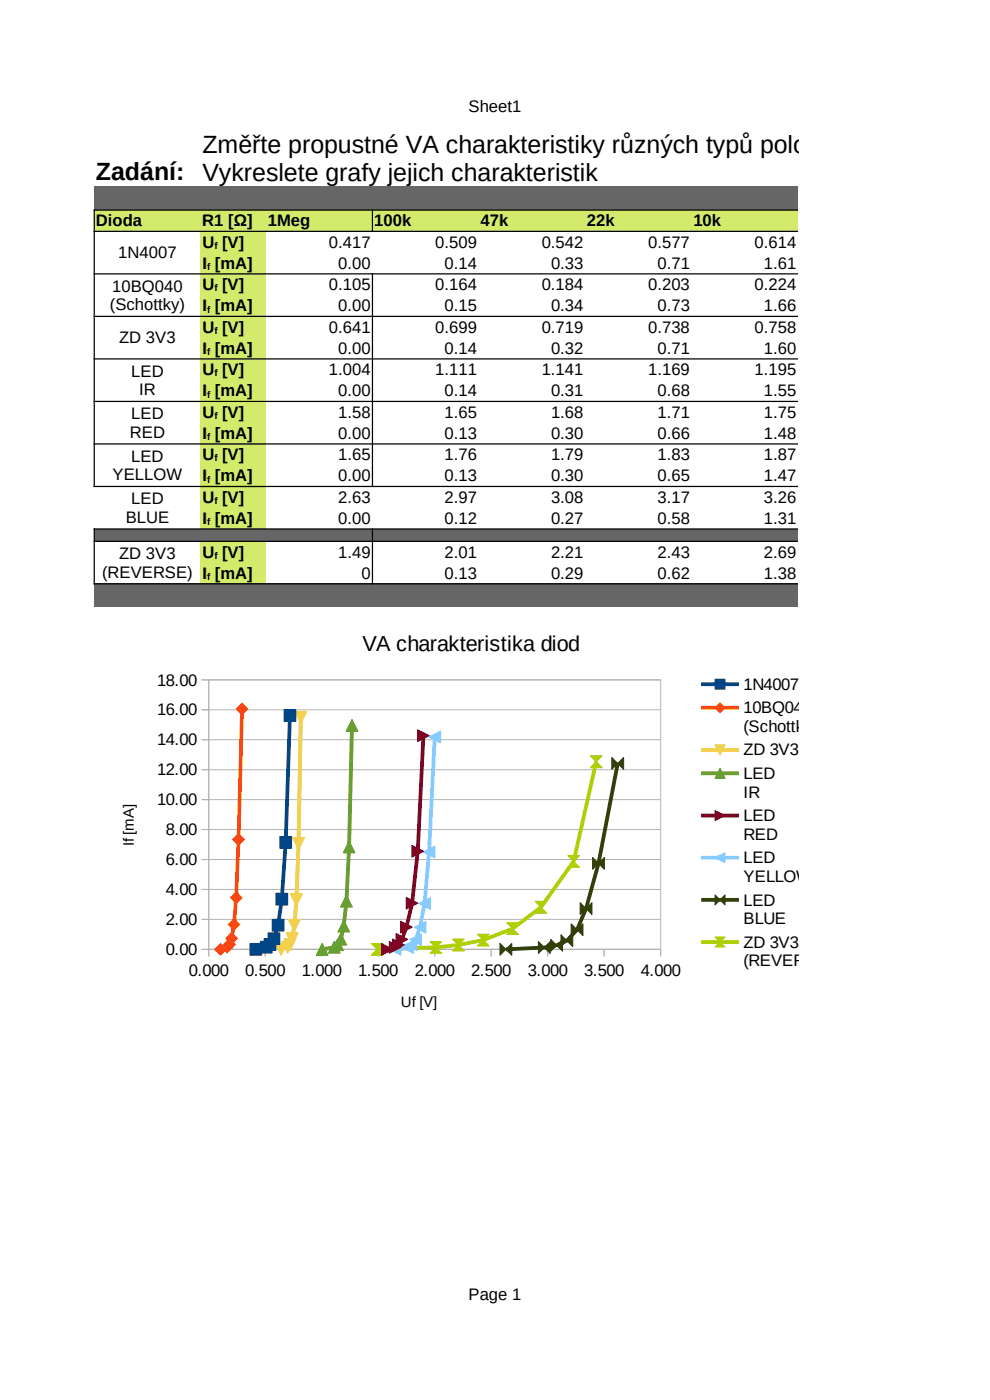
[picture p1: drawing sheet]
<svg xmlns="http://www.w3.org/2000/svg" width="210mm" height="297mm" viewBox="0 0 210 297" stroke-linecap="round" stroke-linejoin="round" font-family="sans-serif">
<path d="M20 39.6h149.3v5h-149.3z" fill-rule="evenodd" fill="#666"/>
<g fill="#d4ea6b">
<path d="M20 44.5h149.3v4.6h-149.3z" fill-rule="evenodd"/>
<path d="M42.5 49.1h13.9v63.1h-13.9z" fill-rule="evenodd"/>
</g>
<path d="M20 112.2h149.3v2.6h-149.3z" fill-rule="evenodd" fill="#666"/>
<path d="M42.5 114.8h13.9v9h-13.9z" fill-rule="evenodd" fill="#d4ea6b"/>
<path d="M20 123.8h149.3v5h-149.3z" fill-rule="evenodd" fill="#666"/>
<g fill="none" stroke="#000" stroke-width=".26">
<path d="M19.9 44.6h149.4M19.9 49.1h149.4M19.9 58.1h149.4M20 44.4v58.9M79 44.4v4.8M79 58v45.3M19.9 67.1h149.4M19.9 76.1h149.4M19.9 85.2h149.4M19.9 94.2h149.4M19.9 103.2h149.4M19.9 112.2h149.4"/>
<path d="M19.9 114.8h149.4M20 112.1v11.9M79 112.1v11.9M19.9 123.9h149.4"/>
</g>
<path d="M20 129.5h149.4v90h-149.4z" fill-rule="evenodd" fill="#fff"/>
<g fill="none" stroke="#b3b3b3" stroke-width=".21">
<path d="M42.8 156.9h97.4M42.8 150.6h97.4M42.8 144.2h97.4M44.3 144.2h95.9v57.2h-95.9zM44.3 144.2v58.7M42.8 176h97.4M42.8 169.6h97.4M42.8 163.3h97.4M42.8 195h97.4M42.8 188.7h97.4M42.8 182.3h97.4M42.8 201.4h97.4v1.5"/>
<path d="M56.3 201.4v1.5M68.3 201.4v1.5M80.2 201.4v1.5M92.2 201.4v1.5M104.2 201.4v1.5M116.2 201.4v1.5M128.2 201.4v1.5"/>
</g>
<path d="M126.5 161.6l-4.8 21.2-7 9.7-6 4.5-6.2 2.4-5.3 1.1-4.8 .5-12.4 .4" fill="none" stroke="#aecf00" stroke-width=".8" stroke-linecap="butt"/>
<path d="M78.7 200.2h2.5l-2.5 2.5h2.5z" fill-rule="evenodd" fill="#aecf00"/>
<path d="M78.7 200.2h2.5l-2.5 2.5h2.5z" fill="none" stroke="#aecf00" stroke-width=".21"/>
<path d="M91.2 199.7h2.5l-2.5 2.5h2.5z" fill-rule="evenodd" fill="#aecf00"/>
<path d="M91.2 199.7h2.5l-2.5 2.5h2.5z" fill="none" stroke="#aecf00" stroke-width=".21"/>
<path d="M96 199.2h2.5l-2.5 2.5h2.5z" fill-rule="evenodd" fill="#aecf00"/>
<path d="M96 199.2h2.5l-2.5 2.5h2.5z" fill="none" stroke="#aecf00" stroke-width=".21"/>
<path d="M101.3 198.2h2.5l-2.5 2.5h2.5z" fill-rule="evenodd" fill="#aecf00"/>
<path d="M101.3 198.2h2.5l-2.5 2.5h2.5z" fill="none" stroke="#aecf00" stroke-width=".21"/>
<path d="M107.5 195.8h2.5l-2.5 2.5h2.5z" fill-rule="evenodd" fill="#aecf00"/>
<path d="M107.5 195.8h2.5l-2.5 2.5h2.5z" fill="none" stroke="#aecf00" stroke-width=".21"/>
<path d="M113.5 191.2h2.5l-2.5 2.5h2.5z" fill-rule="evenodd" fill="#aecf00"/>
<path d="M113.5 191.2h2.5l-2.5 2.5h2.5z" fill="none" stroke="#aecf00" stroke-width=".21"/>
<path d="M120.4 181.5h2.5l-2.5 2.5h2.5z" fill-rule="evenodd" fill="#aecf00"/>
<path d="M120.4 181.5h2.5l-2.5 2.5h2.5z" fill="none" stroke="#aecf00" stroke-width=".21"/>
<path d="M125.2 160.4h2.5l-2.5 2.5h2.5z" fill-rule="evenodd" fill="#aecf00"/>
<path d="M125.2 160.4h2.5l-2.5 2.5h2.5z" fill="none" stroke="#aecf00" stroke-width=".21"/>
<path d="M131 162l-4 21.2-2.7 9.6-1.9 4.4-2.2 2.4-2.1 .9-2.6 .5-8.2 .4" fill="none" stroke="#314004" stroke-width=".8" stroke-linecap="butt"/>
<path d="M106.1 200.2v2.5l2.5-2.5v2.5z" fill-rule="evenodd" fill="#314004"/>
<path d="M106.1 200.2v2.5l2.5-2.5v2.5z" fill="none" stroke="#314004" stroke-width=".21"/>
<path d="M114.2 199.8v2.5l2.5-2.5v2.5z" fill-rule="evenodd" fill="#314004"/>
<path d="M114.2 199.8v2.5l2.5-2.5v2.5z" fill="none" stroke="#314004" stroke-width=".21"/>
<path d="M116.8 199.3v2.5l2.5-2.5v2.5z" fill-rule="evenodd" fill="#314004"/>
<path d="M116.8 199.3v2.5l2.5-2.5v2.5z" fill="none" stroke="#314004" stroke-width=".21"/>
<path d="M119 198.3v2.5l2.5-2.5v2.5z" fill-rule="evenodd" fill="#314004"/>
<path d="M119 198.3v2.5l2.5-2.5v2.5z" fill="none" stroke="#314004" stroke-width=".21"/>
<path d="M121.2 196v2.5l2.5-2.5v2.5z" fill-rule="evenodd" fill="#314004"/>
<path d="M121.2 196v2.5l2.5-2.5v2.5z" fill="none" stroke="#314004" stroke-width=".21"/>
<path d="M123.1 191.5v2.5l2.5-2.5v2.5z" fill-rule="evenodd" fill="#314004"/>
<path d="M123.1 191.5v2.5l2.5-2.5v2.5z" fill="none" stroke="#314004" stroke-width=".21"/>
<path d="M125.7 181.9v2.5l2.5-2.5v2.5z" fill-rule="evenodd" fill="#314004"/>
<path d="M125.7 181.9v2.5l2.5-2.5v2.5z" fill="none" stroke="#314004" stroke-width=".21"/>
<path d="M129.8 160.7v2.5l2.5-2.5v2.5z" fill-rule="evenodd" fill="#314004"/>
<path d="M129.8 160.7v2.5l2.5-2.5v2.5z" fill="none" stroke="#314004" stroke-width=".21"/>
<path d="M92.2 156.3l-1.2 24.5-.9 10.9-1 5-1 2.6-.9 1.1-.7 .6-2.7 .4" fill="none" stroke="#83caff" stroke-width=".8" stroke-linecap="butt"/>
<path d="M82.6 201.4l2.5-1.2v2.5z" fill="#83caff"/>
<path d="M82.6 201.4l2.5-1.2v2.5z" fill="none" stroke="#83caff" stroke-width=".21"/>
<path d="M85.2 201l2.5-1.3v2.5z" fill="#83caff"/>
<path d="M85.2 201l2.5-1.3v2.5z" fill="none" stroke="#83caff" stroke-width=".21"/>
<path d="M85.9 200.4l2.5-1.2v2.5z" fill="#83caff"/>
<path d="M85.9 200.4l2.5-1.2v2.5z" fill="none" stroke="#83caff" stroke-width=".21"/>
<path d="M86.9 199.3l2.5-1.2v2.5z" fill="#83caff"/>
<path d="M86.9 199.3l2.5-1.2v2.5z" fill="none" stroke="#83caff" stroke-width=".21"/>
<path d="M87.9 196.7l2.4-1.2v2.5z" fill="#83caff"/>
<path d="M87.9 196.7l2.4-1.2v2.5z" fill="none" stroke="#83caff" stroke-width=".21"/>
<path d="M88.8 191.7l2.5-1.3v2.5z" fill="#83caff"/>
<path d="M88.8 191.7l2.5-1.3v2.5z" fill="none" stroke="#83caff" stroke-width=".21"/>
<path d="M89.8 180.8l2.5-1.3v2.5z" fill="#83caff"/>
<path d="M89.8 180.8l2.5-1.3v2.5z" fill="none" stroke="#83caff" stroke-width=".21"/>
<path d="M91 156.3l2.5-1.2v2.5z" fill="#83caff"/>
<path d="M91 156.3l2.5-1.2v2.5z" fill="none" stroke="#83caff" stroke-width=".21"/>
<path d="M89.8 156.1l-1.2 24.5-1.2 11-1.2 5.1-.9 2.6-.8 1.1-.7 .6-1.7 .4" fill="none" stroke="#7e0021" stroke-width=".8" stroke-linecap="butt"/>
<path d="M80.9 200.2l2.5 1.2-2.5 1.3z" fill="#7e0021"/>
<path d="M80.9 200.2l2.5 1.2-2.5 1.3z" fill="none" stroke="#7e0021" stroke-width=".21"/>
<path d="M82.6 199.7l2.5 1.3-2.5 1.2z" fill="#7e0021"/>
<path d="M82.6 199.7l2.5 1.3-2.5 1.2z" fill="none" stroke="#7e0021" stroke-width=".21"/>
<path d="M83.3 199.2l2.5 1.2-2.5 1.3z" fill="#7e0021"/>
<path d="M83.3 199.2l2.5 1.2-2.5 1.3z" fill="none" stroke="#7e0021" stroke-width=".21"/>
<path d="M84 198.1l2.5 1.2-2.5 1.3z" fill="#7e0021"/>
<path d="M84 198.1l2.5 1.2-2.5 1.3z" fill="none" stroke="#7e0021" stroke-width=".21"/>
<path d="M85 195.4l2.5 1.3-2.5 1.2z" fill="#7e0021"/>
<path d="M85 195.4l2.5 1.3-2.5 1.2z" fill="none" stroke="#7e0021" stroke-width=".21"/>
<path d="M86.2 190.4l2.5 1.2-2.5 1.3z" fill="#7e0021"/>
<path d="M86.2 190.4l2.5 1.2-2.5 1.3z" fill="none" stroke="#7e0021" stroke-width=".21"/>
<path d="M87.4 179.3l2.5 1.3-2.5 1.2z" fill="#7e0021"/>
<path d="M87.4 179.3l2.5 1.3-2.5 1.2z" fill="none" stroke="#7e0021" stroke-width=".21"/>
<path d="M88.6 154.8l2.5 1.3-2.5 1.2z" fill="#7e0021"/>
<path d="M88.6 154.8l2.5 1.3-2.5 1.2z" fill="none" stroke="#7e0021" stroke-width=".21"/>
<path d="M74.7 153.9l-.6 25.8-.6 11.5-.6 5.3-.6 2.7-.7 1.2-.7 .6-2.6 .4" fill="none" stroke="#579d1c" stroke-width=".8" stroke-linecap="butt"/>
<path d="M68.3 200.2l1.3 2.5h-2.5z" fill="#579d1c"/>
<path d="M68.3 200.2l1.3 2.5h-2.5z" fill="none" stroke="#579d1c" stroke-width=".21"/>
<path d="M70.9 199.7l1.3 2.5h-2.5z" fill="#579d1c"/>
<path d="M70.9 199.7l1.3 2.5h-2.5z" fill="none" stroke="#579d1c" stroke-width=".21"/>
<path d="M71.6 199.2l1.3 2.5h-2.5z" fill="#579d1c"/>
<path d="M71.6 199.2l1.3 2.5h-2.5z" fill="none" stroke="#579d1c" stroke-width=".21"/>
<path d="M72.3 198l1.2 2.5h-2.4z" fill="#579d1c"/>
<path d="M72.3 198l1.2 2.5h-2.4z" fill="none" stroke="#579d1c" stroke-width=".21"/>
<path d="M72.9 195.2l1.3 2.5h-2.5z" fill="#579d1c"/>
<path d="M72.9 195.2l1.3 2.5h-2.5z" fill="none" stroke="#579d1c" stroke-width=".21"/>
<path d="M73.5 189.9l1.2 2.5h-2.5z" fill="#579d1c"/>
<path d="M73.5 189.9l1.2 2.5h-2.5z" fill="none" stroke="#579d1c" stroke-width=".21"/>
<path d="M74.1 178.4l1.2 2.5h-2.5z" fill="#579d1c"/>
<path d="M74.1 178.4l1.2 2.5h-2.5z" fill="none" stroke="#579d1c" stroke-width=".21"/>
<path d="M74.7 152.6l1.2 2.5h-2.5z" fill="#579d1c"/>
<path d="M74.7 152.6l1.2 2.5h-2.5z" fill="none" stroke="#579d1c" stroke-width=".21"/>
<path d="M63.8 152.2l-.5 26.7-.4 12-.5 5.4-.4 2.8-.5 1.3-.5 .6-1.4 .4" fill="none" stroke="#ffd320" stroke-width=".8" stroke-linecap="butt"/>
<path d="M58.4 200.2h2.5l-1.3 2.5z" fill="#ffd320"/>
<path d="M58.4 200.2h2.5l-1.3 2.5z" fill="none" stroke="#ffd320" stroke-width=".21"/>
<path d="M59.8 199.7h2.5l-1.3 2.5z" fill="#ffd320"/>
<path d="M59.8 199.7h2.5l-1.3 2.5z" fill="none" stroke="#ffd320" stroke-width=".21"/>
<path d="M60.3 199.1h2.5l-1.3 2.5z" fill="#ffd320"/>
<path d="M60.3 199.1h2.5l-1.3 2.5z" fill="none" stroke="#ffd320" stroke-width=".21"/>
<path d="M60.7 197.9h2.5l-1.2 2.5z" fill="#ffd320"/>
<path d="M60.7 197.9h2.5l-1.2 2.5z" fill="none" stroke="#ffd320" stroke-width=".21"/>
<path d="M61.2 195.1h2.5l-1.3 2.5z" fill="#ffd320"/>
<path d="M61.2 195.1h2.5l-1.3 2.5z" fill="none" stroke="#ffd320" stroke-width=".21"/>
<path d="M61.6 189.6h2.5l-1.2 2.5z" fill="#ffd320"/>
<path d="M61.6 189.6h2.5l-1.2 2.5z" fill="none" stroke="#ffd320" stroke-width=".21"/>
<path d="M62.1 177.7h2.5l-1.3 2.5z" fill="#ffd320"/>
<path d="M62.1 177.7h2.5l-1.3 2.5z" fill="none" stroke="#ffd320" stroke-width=".21"/>
<path d="M62.6 150.9h2.5l-1.3 2.5z" fill="#ffd320"/>
<path d="M62.6 150.9h2.5l-1.3 2.5z" fill="none" stroke="#ffd320" stroke-width=".21"/>
<path d="M51.3 150.4l-.7 27.7-.5 12.3-.5 5.7-.5 3-.4 1.2-.5 .6-1.4 .5" fill="none" stroke="#ff420e" stroke-width=".8" stroke-linecap="butt"/>
<path d="M46.8 200.2l1.2 1.2-1.2 1.3-1.3-1.3z" fill-rule="evenodd" fill="#ff420e"/>
<path d="M46.8 200.2l1.2 1.2-1.2 1.3-1.3-1.3z" fill="none" stroke="#ff420e" stroke-width=".21"/>
<path d="M48.2 199.7l1.3 1.2-1.3 1.3-1.2-1.3z" fill-rule="evenodd" fill="#ff420e"/>
<path d="M48.2 199.7l1.3 1.2-1.3 1.3-1.2-1.3z" fill="none" stroke="#ff420e" stroke-width=".21"/>
<path d="M48.7 199.1l1.2 1.2-1.2 1.3-1.3-1.3z" fill-rule="evenodd" fill="#ff420e"/>
<path d="M48.7 199.1l1.2 1.2-1.2 1.3-1.3-1.3z" fill="none" stroke="#ff420e" stroke-width=".21"/>
<path d="M47.9 199.1l1.2-1.3 1.3 1.3-1.3 1.2z" fill-rule="evenodd" fill="#ff420e"/>
<path d="M47.9 199.1l1.2-1.3 1.3 1.3-1.3 1.2z" fill="none" stroke="#ff420e" stroke-width=".21"/>
<path d="M49.6 194.9l1.3 1.2-1.3 1.3-1.2-1.3z" fill-rule="evenodd" fill="#ff420e"/>
<path d="M49.6 194.9l1.3 1.2-1.3 1.3-1.2-1.3z" fill="none" stroke="#ff420e" stroke-width=".21"/>
<path d="M48.8 190.4l1.3-1.2 1.2 1.2-1.2 1.3z" fill-rule="evenodd" fill="#ff420e"/>
<path d="M48.8 190.4l1.3-1.2 1.2 1.2-1.2 1.3z" fill="none" stroke="#ff420e" stroke-width=".21"/>
<path d="M50.6 176.8l1.2 1.3-1.2 1.2-1.2-1.2z" fill-rule="evenodd" fill="#ff420e"/>
<path d="M50.6 176.8l1.2 1.3-1.2 1.2-1.2-1.2z" fill="none" stroke="#ff420e" stroke-width=".21"/>
<path d="M51.3 149.2l1.3 1.2-1.3 1.3-1.2-1.3z" fill-rule="evenodd" fill="#ff420e"/>
<path d="M51.3 149.2l1.3 1.2-1.3 1.3-1.2-1.3z" fill="none" stroke="#ff420e" stroke-width=".21"/>
<path d="M61.5 151.8l-.9 26.9-.8 12.1-.8 5.5-.9 2.8-.8 1.3-.8 .6-2.2 .4" fill="none" stroke="#004586" stroke-width=".8" stroke-linecap="butt"/>
<path d="M53 200.2h2.5v2.5h-2.5z" fill-rule="evenodd" fill="#004586"/>
<path d="M53 200.2h2.5v2.5h-2.5z" fill="none" stroke="#004586" stroke-width=".21"/>
<path d="M55.2 199.7h2.5v2.5h-2.5z" fill-rule="evenodd" fill="#004586"/>
<path d="M55.2 199.7h2.5v2.5h-2.5z" fill="none" stroke="#004586" stroke-width=".21"/>
<path d="M56 199.1h2.5v2.5h-2.5z" fill-rule="evenodd" fill="#004586"/>
<path d="M56 199.1h2.5v2.5h-2.5z" fill="none" stroke="#004586" stroke-width=".21"/>
<path d="M56.9 197.9h2.5v2.5h-2.5z" fill-rule="evenodd" fill="#004586"/>
<path d="M56.9 197.9h2.5v2.5h-2.5z" fill="none" stroke="#004586" stroke-width=".21"/>
<path d="M57.7 195h2.5v2.5h-2.5z" fill-rule="evenodd" fill="#004586"/>
<path d="M57.7 195h2.5v2.5h-2.5z" fill="none" stroke="#004586" stroke-width=".21"/>
<path d="M58.5 189.5h2.5v2.5h-2.5z" fill-rule="evenodd" fill="#004586"/>
<path d="M58.5 189.5h2.5v2.5h-2.5z" fill="none" stroke="#004586" stroke-width=".21"/>
<path d="M59.3 177.5h2.6v2.5h-2.6z" fill-rule="evenodd" fill="#004586"/>
<path d="M59.3 177.5h2.6v2.5h-2.6z" fill="none" stroke="#004586" stroke-width=".21"/>
<path d="M60.3 150.5h2.5v2.5h-2.5z" fill-rule="evenodd" fill="#004586"/>
<path d="M60.3 150.5h2.5v2.5h-2.5z" fill="none" stroke="#004586" stroke-width=".21"/>
<path d="M148.8 145.2h8" fill="none" stroke="#004586" stroke-width=".8" stroke-linecap="butt"/>
<path d="M151.7 144.1h2.1v2.1h-2.1z" fill-rule="evenodd" fill="#004586"/>
<path d="M151.7 144.1h2.1v2.1h-2.1z" fill="none" stroke="#004586" stroke-width=".21"/>
<path d="M148.8 150.1h8" fill="none" stroke="#ff420e" stroke-width=".8" stroke-linecap="butt"/>
<path d="M151.7 150.1l1-1 1.1 1-1.1 1.1z" fill-rule="evenodd" fill="#ff420e"/>
<path d="M151.7 150.1l1-1 1.1 1-1.1 1.1z" fill="none" stroke="#ff420e" stroke-width=".21"/>
<path d="M148.8 159.1h8" fill="none" stroke="#ffd320" stroke-width=".8" stroke-linecap="butt"/>
<path d="M151.7 158h2.1l-1.1 2.1z" fill="#ffd320"/>
<path d="M151.7 158h2.1l-1.1 2.1z" fill="none" stroke="#ffd320" stroke-width=".21"/>
<path d="M148.8 164.1h8" fill="none" stroke="#579d1c" stroke-width=".8" stroke-linecap="butt"/>
<path d="M152.7 163l1.1 2.1h-2.1z" fill="#579d1c"/>
<path d="M152.7 163l1.1 2.1h-2.1z" fill="none" stroke="#579d1c" stroke-width=".21"/>
<path d="M148.8 173h8" fill="none" stroke="#7e0021" stroke-width=".8" stroke-linecap="butt"/>
<path d="M151.7 172l2.1 1-2.1 1.1z" fill="#7e0021"/>
<path d="M151.7 172l2.1 1-2.1 1.1z" fill="none" stroke="#7e0021" stroke-width=".21"/>
<path d="M148.8 182h8" fill="none" stroke="#83caff" stroke-width=".8" stroke-linecap="butt"/>
<path d="M151.7 182l2.1-1.1v2.1z" fill="#83caff"/>
<path d="M151.7 182l2.1-1.1v2.1z" fill="none" stroke="#83caff" stroke-width=".21"/>
<path d="M148.8 190.9h8" fill="none" stroke="#314004" stroke-width=".8" stroke-linecap="butt"/>
<path d="M151.7 189.9v2.1l2.1-2.1v2.1z" fill-rule="evenodd" fill="#314004"/>
<path d="M151.7 189.9v2.1l2.1-2.1v2.1z" fill="none" stroke="#314004" stroke-width=".21"/>
<path d="M148.8 199.9h8" fill="none" stroke="#aecf00" stroke-width=".8" stroke-linecap="butt"/>
<path d="M151.7 198.8h2.1l-2.1 2.1h2.1z" fill-rule="evenodd" fill="#aecf00"/>
<path d="M151.7 198.8h2.1l-2.1 2.1h2.1z" fill="none" stroke="#aecf00" stroke-width=".21"/>
<g font-size="5.3">
<text x="42.9" y="32.4">Změřte propustné VA charakteristiky různých typů polovodičových diod</text>
<text x="20.3" y="38.1">Zadání:</text>
<text x="42.9" y="38.3">Vykreslete grafy jejich charakteristik</text>
</g>
<text font-size="4.6" x="76.9" y="138">VA charakteristika diod</text>
<g font-size="3.5">
<text x="99.4" y="23.7">Sheet1</text>
<text x="20.3" y="48">Dioda</text>
<text x="42.9" y="48">R1 [Ω]</text>
<text x="42.9" y="52.5">U [V]</text>
<text x="56.8" y="48">1Meg</text>
<text x="69.8" y="52.5">0.417</text>
<text x="79.4" y="48">100k</text>
<text x="92.3" y="52.5">0.509</text>
<text x="101.9" y="48">47k</text>
<text x="114.9" y="52.5">0.542</text>
<text x="124.5" y="48">22k</text>
<text x="137.5" y="52.5">0.577</text>
<text x="147.1" y="48">10k</text>
<text x="160" y="52.5">0.614</text>
<text x="25.1" y="54.8">1N4007</text>
<text x="42.9" y="57">I [mA]</text>
<text x="71.8" y="57">0.00</text>
<text x="94.3" y="57">0.14</text>
<text x="116.9" y="57">0.33</text>
<text x="139.5" y="57">0.71</text>
<text x="162" y="57">1.61</text>
<text x="23.3" y="65.8">(Schottky)</text>
<text x="23.8" y="61.9">10BQ040</text>
<text x="42.9" y="61.5">U [V]</text>
<text x="69.8" y="61.5">0.105</text>
<text x="92.3" y="61.5">0.164</text>
<text x="114.9" y="61.5">0.184</text>
<text x="137.5" y="61.5">0.203</text>
<text x="160" y="61.5">0.224</text>
<text x="42.9" y="66">I [mA]</text>
<text x="42.9" y="70.6">U [V]</text>
<text x="69.8" y="70.6">0.641</text>
<text x="71.8" y="66">0.00</text>
<text x="92.3" y="70.6">0.699</text>
<text x="94.3" y="66">0.15</text>
<text x="114.9" y="70.6">0.719</text>
<text x="116.9" y="66">0.34</text>
<text x="137.5" y="70.6">0.738</text>
<text x="139.5" y="66">0.73</text>
<text x="160" y="70.6">0.758</text>
<text x="162" y="66">1.66</text>
<text x="25.3" y="72.9">ZD 3V3</text>
<text x="42.9" y="75.1">I [mA]</text>
<text x="71.8" y="75.1">0.00</text>
<text x="94.3" y="75.1">0.14</text>
<text x="116.9" y="75.1">0.32</text>
<text x="139.5" y="75.1">0.71</text>
<text x="162" y="75.1">1.60</text>
<text x="27.8" y="79.9">LED</text>
<text x="29.5" y="83.9">IR</text>
<text x="42.9" y="79.6">U [V]</text>
<text x="69.8" y="79.6">1.004</text>
<text x="92.3" y="79.6">1.111</text>
<text x="114.9" y="79.6">1.141</text>
<text x="137.5" y="79.6">1.169</text>
<text x="160" y="79.6">1.195</text>
<text x="27.8" y="88.9">LED</text>
<text x="42.9" y="84.1">I [mA]</text>
<text x="42.9" y="88.6">U [V]</text>
<text x="71.8" y="84.1">0.00</text>
<text x="71.8" y="88.6">1.58</text>
<text x="94.3" y="84.1">0.14</text>
<text x="94.3" y="88.6">1.65</text>
<text x="116.9" y="84.1">0.31</text>
<text x="116.9" y="88.6">1.68</text>
<text x="139.5" y="84.1">0.68</text>
<text x="139.5" y="88.6">1.71</text>
<text x="162" y="84.1">1.55</text>
<text x="162" y="88.6">1.75</text>
<text x="27.6" y="92.9">RED</text>
<text x="42.9" y="93.1">I [mA]</text>
<text x="71.8" y="93.1">0.00</text>
<text x="94.3" y="93.1">0.13</text>
<text x="116.9" y="93.1">0.30</text>
<text x="139.5" y="93.1">0.66</text>
<text x="162" y="93.1">1.48</text>
<text x="23.9" y="101.9">YELLOW</text>
<text x="27.8" y="98">LED</text>
<text x="42.9" y="97.6">U [V]</text>
<text x="71.8" y="97.6">1.65</text>
<text x="94.3" y="97.6">1.76</text>
<text x="116.9" y="97.6">1.79</text>
<text x="139.5" y="97.6">1.83</text>
<text x="162" y="97.6">1.87</text>
<text x="27.8" y="107">LED</text>
<text x="42.9" y="102.1">I [mA]</text>
<text x="42.9" y="106.6">U [V]</text>
<text x="71.8" y="102.1">0.00</text>
<text x="71.8" y="106.6">2.63</text>
<text x="94.3" y="102.1">0.13</text>
<text x="94.3" y="106.6">2.97</text>
<text x="116.9" y="102.1">0.30</text>
<text x="116.9" y="106.6">3.08</text>
<text x="139.5" y="102.1">0.65</text>
<text x="139.5" y="106.6">3.17</text>
<text x="162" y="102.1">1.47</text>
<text x="162" y="106.6">3.26</text>
<text x="26.7" y="110.9">BLUE</text>
<text x="42.9" y="111.1">I [mA]</text>
<text x="71.8" y="111.1">0.00</text>
<text x="94.3" y="111.1">0.12</text>
<text x="116.9" y="111.1">0.27</text>
<text x="139.5" y="111.1">0.58</text>
<text x="162" y="111.1">1.31</text>
<text x="25.3" y="118.6">ZD 3V3</text>
<text x="42.9" y="118.3">U [V]</text>
<text x="71.8" y="118.3">1.49</text>
<text x="94.3" y="118.3">2.01</text>
<text x="116.9" y="118.3">2.21</text>
<text x="139.5" y="118.3">2.43</text>
<text x="162" y="118.3">2.69</text>
<text x="21.7" y="122.6">(REVERSE)</text>
<text x="42.9" y="122.8">I [mA]</text>
<text x="76.7" y="122.8">0</text>
<text x="94.3" y="122.8">0.13</text>
<text x="116.9" y="122.8">0.29</text>
<text x="139.5" y="122.8">0.62</text>
<text x="162" y="122.8">1.38</text>
<text x="33.3" y="145.4">18.00</text>
<text x="157.8" y="146.3">1N4007</text>
<text x="33.3" y="151.8">16.00</text>
<text x="157.8" y="151.3">10BQ040</text>
<text x="157.8" y="155.3">(Schottky)</text>
<text x="33.3" y="158.1">14.00</text>
<text x="157.8" y="160.3">ZD 3V3</text>
<text x="33.3" y="164.5">12.00</text>
<text x="157.8" y="165.3">LED</text>
<text x="33.3" y="170.8">10.00</text>
<text x="157.8" y="169.2">IR</text>
<text x="35.2" y="177.2">8.00</text>
<text x="157.8" y="174.2">LED</text>
<text x="157.8" y="178.2">RED</text>
<text x="35.2" y="183.5">6.00</text>
<text x="157.8" y="183.1">LED</text>
<text x="35.2" y="189.9">4.00</text>
<text x="157.8" y="187.1">YELLOW</text>
<text x="35.2" y="196.2">2.00</text>
<text x="157.8" y="192.1">LED</text>
<text x="157.8" y="196.1">BLUE</text>
<text x="35.2" y="202.6">0.00</text>
<text x="157.8" y="201">ZD 3V3</text>
<text x="40" y="207.1">0.000</text>
<text x="52" y="207.1">0.500</text>
<text x="64" y="207.1">1.000</text>
<text x="76" y="207.1">1.500</text>
<text x="88" y="207.1">2.000</text>
<text x="100" y="207.1">2.500</text>
<text x="111.9" y="207.1">3.000</text>
<text x="123.9" y="207.1">3.500</text>
<text x="135.9" y="207.1">4.000</text>
<text x="157.8" y="205">(REVERSE)</text>
<text x="99.4" y="275.7">Page 1</text>
</g>
<g font-size="3.2">
<text x="28.4" y="179.4" transform="rotate(-90 28.4 179.4)">If [mA]</text>
<text x="85" y="213.5">Uf [V]</text>
</g>
<g font-size="2">
<text x="45.5" y="52.8">f</text>
<text x="43.9" y="57.3">f</text>
<text x="45.5" y="61.8">f</text>
<text x="43.9" y="66.3">f</text>
<text x="45.5" y="70.8">f</text>
<text x="43.9" y="75.4">f</text>
<text x="45.5" y="79.9">f</text>
<text x="43.9" y="84.4">f</text>
<text x="45.5" y="88.9">f</text>
<text x="43.9" y="93.4">f</text>
<text x="45.5" y="97.9">f</text>
<text x="43.9" y="102.4">f</text>
<text x="45.5" y="106.9">f</text>
<text x="43.9" y="111.4">f</text>
<text x="45.5" y="118.6">f</text>
<text x="43.9" y="123">f</text>
</g>
</svg>
